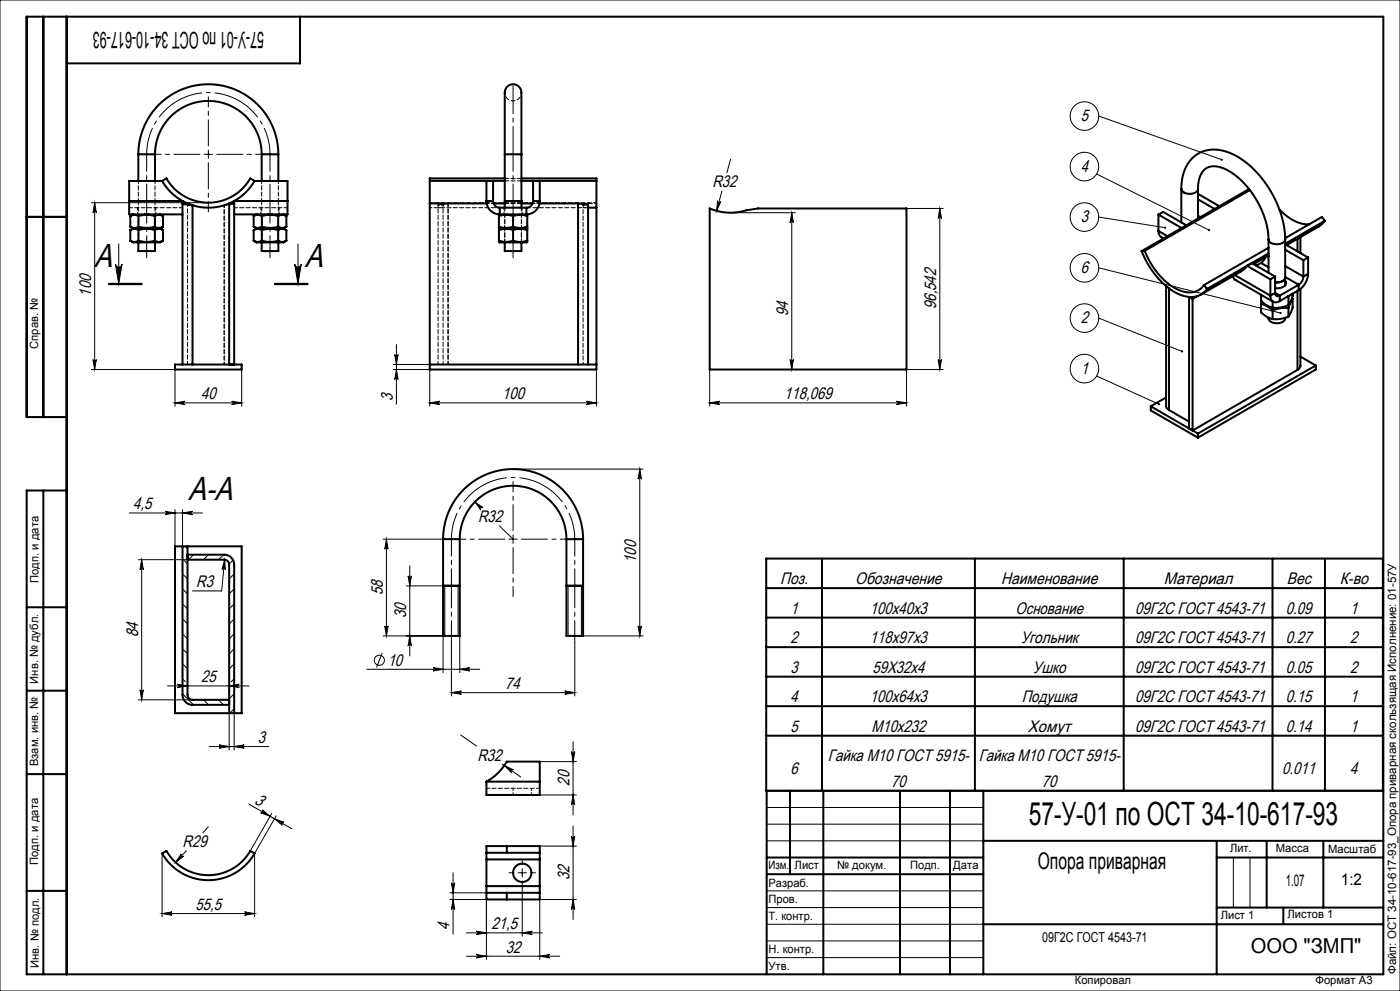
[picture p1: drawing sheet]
<svg xmlns="http://www.w3.org/2000/svg" width="420mm" height="297mm" viewBox="0 0 420 297" stroke-linecap="round" stroke-linejoin="round" font-family="sans-serif">
<g fill="none" stroke="#000" stroke-width=".3">
<path d="M0 0h420v297h-420zM329.6 34.8l36.9 13.1M61.3 46.2h2.5M62.5 45v2.5M216.6 57.2l-1.6 6M219.2 47.7l-1.1 4.1M329 52.1l33.7 16.8M27.4 60.7h35.1M28.4 60.7l.5 3a.5 .5 0 0 0-.5-.4 .5 .5 0 0 0-.5 .4zM28.4 60.7v50M34.6 79.1a1 1 0 0 0 1 1 1 1 0 0 0 1-1l-1 6zM35.6 73.1v12"/>
<path d="M88.4 79.1a1 1 0 0 0 1 1 1 1 0 0 0 1-1l-1 6zM89.4 73.1v12M215.3 60.2a.5 .5 0 0 0 .3 .6 .5 .5 0 0 0 .6-.4l-1.2 2.8zM219.2 63.7h19.3M237.5 63.7v47M237.5 63.7l.5 3a.5 .5 0 0 0-.5-.4 .5 .5 0 0 0-.5 .4zM271.9 62.5h11M281.9 62.5v48.2M281.9 62.5l.5 3a.5 .5 0 0 0-.5-.5 .5 .5 0 0 0-.5 .5zM329.6 65.1l19.9 3.1M32.6 85.3h10zM32.6 85.1h10"/>
<path d="M32.6 84.9h10M82.4 85.1h10M82.4 84.9h10M82.4 85.3h10M329.6 80.3l54.6 13.5M329.6 95.3l25 10M27.4 110.7h25.1v11M27.9 107.7a.5 .5 0 0 0 .5 .5 .5 .5 0 0 0 .5-.5l-.5 3zM72.5 110.7v11M117.9 110.7h11v11M117.9 109.2h11M118.4 106.2a.5 .5 0 0 0 .5 .5 .5 .5 0 0 0 .5-.5l-.5 3z"/>
<path d="M118.9 110.7l.5 3a.5 .5 0 0 0-.5-.4 .5 .5 0 0 0-.5 .4zM118.9 103.2v17.9M178.9 110.7v11M212.9 110.7v11M237 107.7a.5 .5 0 0 0 .5 .5 .5 .5 0 0 0 .5-.5l-.5 3zM281.4 107.7a.5 .5 0 0 0 .5 .5 .5 .5 0 0 0 .5-.5l-.5 3zM282.9 110.7h-11v11M329 112.7l18.7 8.5M52.5 120.7l3-.5a.5 .5 0 0 0-.5 .5 .5 .5 0 0 0 .5 .5zM52.5 120.7h20M69.5 120.2l3 .5-3 .5a.5 .5 0 0 0 .5-.5 .5 .5 0 0 0-.5-.5zM128.9 120.7h50"/>
<path d="M128.9 120.7l3-.5a.5 .5 0 0 0-.4 .5 .5 .5 0 0 0 .4 .5zM175.9 120.2l3 .5-3 .5a.5 .5 0 0 0 .5-.5 .5 .5 0 0 0-.5-.5zM212.9 120.7l3-.5a.5 .5 0 0 0-.5 .5 .5 .5 0 0 0 .5 .5zM212.9 120.7h59M268.9 120.2l3 .5-3 .5a.5 .5 0 0 0 .5-.5 .5 .5 0 0 0-.5-.5zM38.8 153.7h22M49.5 153.2l3 .5-3 .5a.5 .5 0 0 0 .5-.5 .5 .5 0 0 0-.5-.5zM52.5 152.7v11M54.8 153.7l3-.5a.5 .5 0 0 0-.5 .5 .5 .5 0 0 0 .5 .5zM54.8 152.7v11M142.5 150.4l2.5 1.8a.5 .5 0 0 0-.7 0 .5 .5 0 0 0 0 .7zM142.5 150.4l1.8 1.8"/>
<path d="M149.8 157.6l4.1 4M153.9 140.6h39M191.9 140.6l.5 3a.5 .5 0 0 0-.5-.5 .5 .5 0 0 0-.5 .5zM191.9 140.6v50M41.5 167.7h14.8M42.5 167.7l.5 3a.5 .5 0 0 0-.5-.4 .5 .5 0 0 0-.5 .4zM42.5 167.7v42M54.8 176.5l1.5 1.5M54.8 172l1.5 1.5M54.8 167.5l1.5 1.5M55.5 163.7l.8 .8M58.1 166.2l-1.5 1.5"/>
<path d="M62.6 166.2l-1.5 1.5M67 166.2l-1.5 1.5M67.4 167.7l.2 3.1a.5 .5 0 0 0-.4-.5 .5 .5 0 0 0-.6 .4zM67.4 167.7l-.9 9.4h-8.7M69.9 167.9l-1.2 1.1M70.3 172l-1.5 1.5M70.3 176.5l-1.5 1.5M114.9 161.6h18M115.9 161.6l.5 3a.5 .5 0 0 0-.5-.5 .5 .5 0 0 0-.5 .5zM115.9 161.6v29M121.9 175.6h11M122.4 172.6a.5 .5 0 0 0 .5 .5 .5 .5 0 0 0 .5-.5l-.5 3z"/>
<path d="M122.9 169.6v27M133.4 175.6v15M137.4 175.6v15M152.7 161.6h2.5M153.9 160.3v2.5M170.4 175.6v15M174.4 175.6v15M54.8 198.9l1.5 1.5M54.8 194.5l1.5 1.5M54.8 190l1.5 1.5M54.8 185.5l1.5 1.5M54.8 181l1.5 1.5"/>
<path d="M70.3 181l-1.5 1.5M70.3 185.5l-1.5 1.5M70.3 190l-1.5 1.5M70.3 194.5l-1.5 1.5M70.3 198.9l-1.5 1.5M114.7 195.7l-1.8 4.3M114.9 190.6h18v11M115.4 187.6a.5 .5 0 0 0 .5 .5 .5 .5 0 0 0 .5-.5l-.5 3zM122.9 190.6l.5 3a.5 .5 0 0 0-.5-.5 .5 .5 0 0 0-.5 .5zM135.4 192.6v16M137.9 190.6v11M172.4 192.6v16"/>
<path d="M174.9 190.6h18M191.4 187.6a.5 .5 0 0 0 .5 .5 .5 .5 0 0 0 .5-.5l-.5 3zM41.5 209.7h16.3M42 206.7a.5 .5 0 0 0 .5 .5 .5 .5 0 0 0 .5-.5l-.5 3zM50.3 205.6h24.5M53.3 205.1l3 .5-3 .5a.5 .5 0 0 0 .4-.5 .5 .5 0 0 0-.4-.5zM54.8 207.9l3.3 3.3M54.8 203.4l.8 .9M61.1 209.7l1.5 1.5M65.5 209.7l1.5 1.5M68.8 213.7v11M68.8 205.6l3-.5a.5 .5 0 0 0-.5 .5 .5 .5 0 0 0 .5 .5z"/>
<path d="M70.3 203.4l-.9 .9M70.3 207.9l-1.5 1.5M70.3 212.4l-1.4 1.3M70.3 213.7v11M110.1 200.6h33.8M129.9 200.1l3 .5-3 .5a.5 .5 0 0 0 .5-.5 .5 .5 0 0 0-.5-.5zM135.4 207.6l3-.5a.5 .5 0 0 0-.4 .5 .5 .5 0 0 0 .4 .5zM135.4 207.6h37M137.9 200.6l3-.5a.5 .5 0 0 0-.4 .5 .5 .5 0 0 0 .4 .5zM169.4 207.1l3 .5-3 .5a.5 .5 0 0 0 .5-.5 .5 .5 0 0 0-.5-.5zM62.8 223.7h17.8M65.8 223.2l3 .5-3 .5a.5 .5 0 0 0 .4-.5 .5 .5 0 0 0-.4-.5z"/>
<path d="M70.3 223.7l3-.5a.5 .5 0 0 0-.5 .5 .5 .5 0 0 0 .5 .5zM138.2 220.3l4.8 3.3M150.7 229l5.5 3.9M151.3 229.4l2.7 1.3a.5 .5 0 0 0-.6 .2 .5 .5 0 0 0 .1 .6zM161.9 228.3h11M161.9 238.3h11M171.4 225.3a.5 .5 0 0 0 .5 .4 .5 .5 0 0 0 .5-.4l-.5 3zM171.9 222.3v22M171.9 238.3l.5 3a.5 .5 0 0 0-.5-.5 .5 .5 0 0 0-.5 .5zM48.6 255.8v19M54.4 255.9a.5 .5 0 0 0 0 .7 .5 .5 0 0 0 .7 0l-2.4 1.9zM55.9 255l-3.2 3.5"/>
<path d="M62.5 247.8l-1.6 1.8M74.6 241l12.9 7.4M78.7 242.7l2.3 1.9-2.8-1a.5 .5 0 0 0 .6-.2 .5 .5 0 0 0-.1-.7zM81.5 243.8l-6.4 11.2M82.3 245.4l2.9 1a.5 .5 0 0 0-.7 .2 .5 .5 0 0 0 .2 .7zM82.8 244.5l-6.4 11.3v19M161.9 253.6h11M171.4 250.6a.5 .5 0 0 0 .5 .4 .5 .5 0 0 0 .5-.4l-.5 3zM171.9 247.6v28M230 242h65M230 247h65M230 252h65"/>
<path d="M370 257v15M375 257v15M48.6 273.8h27.8M48.6 273.8l3-.5a.5 .5 0 0 0-.4 .5 .5 .5 0 0 0 .4 .5zM73.4 273.3l3 .5-3 .5a.5 .5 0 0 0 .5-.5 .5 .5 0 0 0-.5-.5zM134.9 267.6h11v20M134.9 269.6h11M135.4 264.6a.5 .5 0 0 0 .5 .4 .5 .5 0 0 0 .5-.4l-.5 3zM135.9 261.6v18.4M135.9 269.6l.5 3a.5 .5 0 0 0-.5-.5 .5 .5 0 0 0-.5 .5zM139.9 279.6h22.8M142.9 279.1l3 .5-3 .5a.5 .5 0 0 0 .5-.5 .5 .5 0 0 0-.5-.5z"/>
<path d="M155.4 261.6h2.5M156.7 260.3v2.5M156.7 265.6v15M156.7 279.6l3-.5a.5 .5 0 0 0-.5 .5 .5 .5 0 0 0 .5 .5zM171.9 269.6l.5 3a.5 .5 0 0 0-.5-.5 .5 .5 0 0 0-.5 .5zM172.9 269.6h-11v18M230 267h65M230 272h65M230 277h65M139.9 286.6h28M142.9 286.1l3 .5-3 .5a.5 .5 0 0 0 .5-.5 .5 .5 0 0 0-.5-.5zM161.9 286.6l3-.5a.5 .5 0 0 0-.4 .5 .5 .5 0 0 0 .4 .5z"/>
<path d="M230 282h65M230 287h65"/>
<circle cx="325.3" cy="34.8" r="4.3"/>
<circle cx="325.3" cy="49.9" r="4.3"/>
<circle cx="325.3" cy="65.1" r="4.3"/>
<circle cx="325.3" cy="95.3" r="4.3"/>
<circle cx="325.3" cy="80.3" r="4.3"/>
<circle cx="325.3" cy="110.5" r="4.3"/>
<circle cx="113.8" cy="197.9" r="1.51"/>
</g>
<path d="M133 175.6h4.9M170 175.6h4.9" fill="none" stroke="#000" stroke-width=".6" stroke-linecap="butt"/>
<path d="M81 46.2a18.5 18.5 0 0 0-18.5-18.5 18.5 18.5 0 0 0-18.5 18.5M172.4 161.6a18.5 18.5 0 0 0-18.5-18.5 18.5 18.5 0 0 0-18.5 18.5" fill="none" stroke="#000" stroke-width=".3" stroke-dasharray="15.2 1.3 1.3 1.3" stroke-dashoffset="7.1" stroke-linecap="butt"/>
<g fill="none" stroke="#000" stroke-width=".6">
<path d="M13 5v120M20 5v287M90 5v14h-70M41.5 46.2a21 21 0 0 1 21-21 21 21 0 0 1 21 21M41.5 46.2h5M41.5 46.2v8M46.5 46.2a16 16 0 0 1 16-16 16 16 0 0 1 16 16M46.5 46.2v8M48.6 54.2l1.3-.7a14.5 14.5 0 0 0 25.2 0l1.3 .7a16 16 0 0 1-27.8 0zM48.6 54.2h-9.8v6M76.4 54.2h9.9v6M78.5 46.2h5"/>
<path d="M78.5 46.2v8M83.5 46.2v8M128.9 54.2v6.8M128.9 54.2h22.5M145.9 54.2v6M147.9 54.2v6M151.4 46.2v-12.2a25.5 25.5 0 0 1 .4-7.5 2.61 2.61 0 0 1 3.3-.9 2.61 2.61 0 0 1 1.3 3.1v17.5M151.4 46.2h5M151.4 46.2v16M151.4 53.5h-22.5v.7M156.4 54.2h22.5M156.4 46.2v16"/>
<path d="M156.4 53.5h22.5v.7M159.9 54.2v6M161.9 54.2v6M178.9 54.2v8M354.4 56.7a11.2 11.2 0 0 1 6.2-11.2 13.4 13.4 0 0 1 12.7 2.8 31.7 31.7 0 0 1 12.3 23.5M354.4 56.7a2.84 2.84 0 0 0 4.2 1l.6-.5 .2-.5M354.4 56.7v9.9M359.4 56.7a6.9 6.9 0 0 1 2.9-6.5 7.8 7.8 0 0 1 7.1 1.5 26.6 26.6 0 0 1 11.2 20.1M359.4 56.7v8.8M359.4 59.7l5 2.9M359.4 58.1l6.4 3.7M374.7 56.7l-32.2 18.6"/>
<path d="M375 57l-31.6 18.2M8 65h12M38.8 60.2v4h16M38.8 60.2h16M39.1 68.9a2.17 2.17 0 0 1 2.4 0M39.1 72.1a2.17 2.17 0 0 0 2.4 0M39.1 72.1l.9 .5h8l.9-.5M39.1 64.7a2.17 2.17 0 0 1 2.4 0M39.1 67.9a2.17 2.17 0 0 0 2.4 0M39.1 67.9l.9 .5M39.1 64.7v3.2M39.1 68.9v3.2"/>
<path d="M40 68.4h8M40 68.4l-.9 .5M40 64.2l-.9 .5M41.5 72.6v2.6h5v-2.6M41.5 68.9a8.2 8.2 0 0 1 5 0M41.5 72.1a8.2 8.2 0 0 0 5 0M41.5 64.7a8.2 8.2 0 0 1 5 0M41.5 67.9a8.2 8.2 0 0 0 5 0M41.5 64.7v3.2M41.5 68.9v3.2M46.5 68.9a2.17 2.17 0 0 1 2.4 0M46.5 72.1a2.17 2.17 0 0 0 2.4 0"/>
<path d="M46.5 64.7a2.17 2.17 0 0 1 2.4 0M46.5 67.9a2.17 2.17 0 0 0 2.4 0M46.5 64.7v3.2M46.5 68.9v3.2M48 68.4l.9 .5M48 64.2l.9 .5M48.9 67.9l-.9 .5M48.9 64.7v3.2M48.9 68.9v3.2M54.8 60.2v.8M54.8 61l3 .5M54.8 61h1.5l1.5 .5"/>
<path d="M54.8 60.2h.1M54.8 61v48.2M57.8 61.5v47.7M70.3 60.2v.8M70.3 60.2h16M70.3 60.2h.1M70.3 61v48.2M70.3 61h-1.5v48.2M76.1 72.1l.9 .5h8l.9-.5M76.1 72.1a2.17 2.17 0 0 0 2.4 0M76.1 68.9a2.17 2.17 0 0 1 2.4 0M76.1 67.9a2.17 2.17 0 0 0 2.4 0"/>
<path d="M76.1 64.7a2.17 2.17 0 0 1 2.4 0M76.1 67.9l.9 .5M76.1 64.7v3.2M76.1 68.9v3.2M77 68.4h8M77 68.4l-.9 .5M77 64.2l-.9 .5M78.5 72.6v2.6h5v-2.6M78.5 72.1a8.2 8.2 0 0 0 5 0M78.5 68.9a8.2 8.2 0 0 1 5 0M78.5 67.9a8.2 8.2 0 0 0 5 0M78.5 64.7a8.2 8.2 0 0 1 5 0"/>
<path d="M78.5 64.7v3.2M78.5 68.9v3.2M83.5 72.1a2.17 2.17 0 0 0 2.4 0M83.5 68.9a2.17 2.17 0 0 1 2.4 0M83.5 64.7a2.17 2.17 0 0 1 2.4 0M83.5 67.9a2.17 2.17 0 0 0 2.4 0M83.5 64.7v3.2M83.5 68.9v3.2M85 68.4l.9 .5M85 64.2l.9 .5M85.9 67.9l-.9 .5M85.9 64.7v3.2"/>
<path d="M85.9 68.9v3.2M86.3 60.2v4h-16M128.9 61v49.7h50v-48.5M128.9 61h17.1M145.9 60.2a4 4 0 0 0 4 4M145.9 60.2h2M147.9 60.2a2 2 0 0 0 2 2M148.1 61h3.3M149.7 68.9a6.1 6.1 0 0 1 4.2 0M149.7 72.1a6.1 6.1 0 0 0 4.2 0M149.7 72.1a.58 .58 0 0 0 .3 .6 .58 .58 0 0 0 .6-.1h6.6a.59 .59 0 0 0 .7 .1 .59 .59 0 0 0 .3-.6M149.7 68.6v.3"/>
<path d="M149.7 67.9l.2 .5M149.7 67.9a6.1 6.1 0 0 0 4.2 0M149.7 64.7a6.1 6.1 0 0 1 4.2 0M149.7 64.4v.3M149.7 64.7v3.2M149.7 68.9v3.2M149.9 68.4h8.1M149.9 64.2h.1M149.9 68.4l-.2 .2M149.9 64.2l-.2 .2M149.9 64.2h8M149.9 62.2h8"/>
<path d="M149.9 62.2v2M151.4 60.2h5zM151.4 72.6v2.6h5v-2.6M153.9 72.1a6.1 6.1 0 0 0 4.3 0M153.9 68.9a6.1 6.1 0 0 1 4.3 0M153.9 67.9a6.1 6.1 0 0 0 4.3 0M153.9 64.7a6.1 6.1 0 0 1 4.3 0M153.9 64.7v3.2M153.9 68.9v3.2M156.4 61h3.4M157.9 64.2h.1M157.9 62.2v2"/>
<path d="M158 68.4l.2 .2M158 64.2l.2 .2M158.2 68.6v.3M158.2 67.9l-.2 .5M158.2 64.4v.3M158.2 64.7v3.2M158.2 68.9v3.2M159.9 60.2a2 2 0 0 1-2 2M159.9 60.2h2M161.9 61h11.5M161.9 60.2a4 4 0 0 1-4 4M173.4 61l3 .5v47.7"/>
<path d="M173.4 61v48.2M176.4 62.2h2.5M212.9 62.5a16 16 0 0 0 11 .5l3.5-.5h44.5v48.2h-59zM342.5 75.3a23.1 23.1 0 0 0 11.8 13.1 6.3 6.3 0 0 0 7.8-1.8M343.4 75.2a20.4 20.4 0 0 0 11.2 12.1 5.6 5.6 0 0 0 6.6-1.9M343.4 75.2l-.9 .1M347.5 69.2l.4 1.4 1.2 .9M347.5 64.3l7 4M347.5 64.3v4.9M347.5 64.3l1.4-.8 7 4M347.5 69.2l2.7 1.6M359.4 64.6l.7 .5"/>
<path d="M375.5 78.8l7 4.1M378.3 78.8l-1.4 .8M378.3 78.8l2.3 1.3M379.6 77.2l-.5 .9-.8 .7M380.3 76.7l.3 .2M380.6 76.6l-4.5 2.6M380.6 71.8v10M380.6 75.9l-18.5 10.7M380.6 74.3l-19.4 11.1M383.8 62.7a12.2 12.2 0 0 0 9 4.5M385.6 71.8a2.9 2.9 0 0 1-4.3 1l-.6-.5-.1-.5M385.6 71.8v13.7"/>
<path d="M385.6 74.8l5.4 3.2M385.6 73.2l6.8 4M385.6 79.7l5.4 3.2M389.2 71.6v3.7M390.1 71.1v4.7M391 78v4.9M392.4 77.2l-1.4 .8M392.4 77.2v4.9M397.5 66.2l-1.8 1.7-9.7 5.5M397.5 66.2l-11.9 6.8M397.5 66.2l-1-1.2-10.9 6.4M349.8 85.7v36l.3 .6 .6 .6"/>
<path d="M350.7 86.4v36.5M357.8 89.6v39.4l31.4-18.1M357.8 89.6l-1.1-.6v39.4M359.3 88.7l-1.5 .9M361.2 85.4l.9 1.2M369.9 82.7l.7 1.2 11.3 6.5M370.4 82.4l10.7 6.2M378.3 91l1.3 .5 2.2 1.5M378.3 91v2.6l1.3 1.1 2.2 .9M378.3 88.3v1.9l1.3 1.1 2.2 .9M378.5 90.4l-.2 .6M380.6 95.2a1.67 1.67 0 0 0 1.9 1.6 2.54 2.54 0 0 0 3.1-1.4v-.2"/>
<path d="M381.1 83.7l-7-4-1.8 1.6-12 7M381.1 88.6a1.73 1.73 0 0 0 .8 1.8 1.73 1.73 0 0 0 2-.2M381.1 83.7v4.9M381.8 90.3v1.9M381.8 93v2.6M382.5 87.8a.86 .86 0 0 0 .4 .9 .86 .86 0 0 0 1-.1M382.5 84.6a2.62 2.62 0 0 0 3.1-1.4 2.33 2.33 0 0 1-3.1 1.4zM382.5 82.9l-1.4 .8M382.5 82.9v4.9M382.5 87.8l-1.4 .8M382.5 87.8l1.4 .8M383.9 88.6v1.6"/>
<path d="M385.6 84.2a1.36 1.36 0 0 1-1.3 2l-1.8 .2M385.6 83l4 2.3M386.3 88.9h.2M386.5 92.3a9.6 9.6 0 0 0-4.7 .7M386.5 94.9a9.5 9.5 0 0 1-4.7 .7M386.5 91.5a9.5 9.5 0 0 1-4.7 .7M386.5 88.9v2.6M386.5 92.3v2.6M386.6 88.7l-.1 .2M387.6 89.4l.2 .2M387.8 89.6l-1.3 2.7M387.8 89.6a7.2 7.2 0 0 1-1.3 5.3"/>
<path d="M387.8 88l-.3 1.7-1 1.8M389.2 87.2v23.7M389.6 85.3l-5.7 3.3M389.6 85.3v1.7M389.6 87l-5.7 3.2M390.1 86.6v23l-.2 .7-.7 .6M391 82.9a3.1 3.1 0 0 1-1.4 2.4M392.4 82.1a6.2 6.2 0 0 1-2.8 4.9M392.4 82.1l-1.4 .8M52.5 109.2h20v1.5h-20zM128.9 109.2h50M349.8 119.1l-4.6 2.7"/>
<path d="M390.1 106.9l4.6 2.6M394.7 109.5l-35.3 20.4M394.7 109.5v1.3l-35.3 20.4M20 125h-12v-120h407v287h-407v-145h12M345.2 121.8v1.2l14.2 8.2M345.2 121.8l14.2 8.1M350.7 122.9l6 3.5M359.4 129.9v1.3M13 147v145M52.5 163.7h20v50h-20zM54.8 163.7v44.5a3 3 0 0 0 3 3h11M56.3 163.7v44.5a1.5 1.5 0 0 0 1.5 1.5h11"/>
<path d="M56.3 167.7h11a1.5 1.5 0 0 1 1.5 1.5v44.5M56.3 166.2h11a3 3 0 0 1 3 3v44.5M132.9 175.6h.1M132.9 161.6a21 21 0 0 1 21-21 21 21 0 0 1 21 21M132.9 175.6h5zM132.9 161.6v29h5v-29M132.9 161.6h5M137.9 161.6a16 16 0 0 1 16-16 16 16 0 0 1 16 16M169.9 175.6h.1M169.9 175.6h5zM169.9 161.6v29h5v-29M169.9 161.6h5"/>
<path d="M229.9 176.3h185M246.6 167.4v69.6M292.5 167.4v69.6M337.1 167.4v69.6M381.7 167.4v69.6M397.5 167.4v69.6M8 182h12M229.9 185.1h185M229.9 193.9h185M8 207h12M229.9 202.8h185M229.9 211.6h185"/>
<path d="M8 232h12M145.9 234.3v4h16v-4M145.9 234.3a16 16 0 0 0 6.1-6h9.9v6M145.9 234.3h.1M145.9 234.3h16M229.9 220.5h185M230 237v55M237 237v25M247 237v55M270 237v55M285 237v55M295 237v55"/>
<path d="M415 237h-185.1v-69.6h185v69.6M48.6 255.8l1.3-.8a14.5 14.5 0 0 0 25.2 0l1.3 .8a16 16 0 0 1-27.8 0zM145.9 255.6h6.1M145.9 255.6v2M145.9 257.6v8M145.9 257.6h16M152 253.6h-6.1v2M152 253.6h9.9v2M152 253.6v2M152 255.6h9.9M161.9 255.6v2M161.9 257.6v8"/>
<path d="M230 257h65M295 252h120M365 252v40M365 257h50M380 252v20M397 252v20M8 267h12M145.9 267.6v2h6.1M145.9 267.6h6.1M145.9 265.6v2M145.9 265.6h16M152 267.6v2"/>
<path d="M152 267.6h9.9M161.9 265.6v2M161.9 267.6v2h-9.9M230 262h65M295 277h120M365 272h50M385 272v5"/>
<circle cx="156.7" cy="261.6" r="2.75"/>
</g>
<path d="M60 46.2h-14.7M62.5 43.7v-14.7M62.5 48.7v14.8M65 46.2h14.8M153.9 159.1v-14.8M151.4 161.6h-14.7M153.9 164.1v14.7M156.4 161.6h14.8" fill="none" stroke="#000" stroke-width=".3" stroke-dasharray="15.2 1.3 1.3 1.3" stroke-dashoffset="7.4"/>
<path d="M156.7 259.1v-1.5M154.2 261.6h-1.5M156.7 264.1v1.5M159.2 261.6h1.5" fill="none" stroke="#000" stroke-width=".3" stroke-dasharray="15.2 1.3 1.3 1.3"/>
<path d="M44 46.2v14M81 46.2v14M153.9 46.2v14M135.4 161.6v14M172.4 161.6v14" fill="none" stroke="#000" stroke-width=".3" stroke-dasharray="15.2 1.3 1.3 1.3" stroke-dashoffset="10.1"/>
<path d="M153.9 46.2v-20.5" fill="none" stroke="#000" stroke-width=".3" stroke-dasharray="15.2 1.3 1.3 1.3" stroke-dashoffset="6.9"/>
<path d="M44 77.2v-17M81 77.2v-17M153.9 77.2v-17M135.4 192.6v-17M172.4 192.6v-17" fill="none" stroke="#000" stroke-width=".3" stroke-dasharray="15.2 1.3 1.3 1.3" stroke-dashoffset="8.6"/>
<g fill="#000">
<path d="M366.3 47.6v.5h.5l.1-.1-.4-.1 .4 .1-.1-.3zM362.5 68.7v.5h.4l-.2-.3 .3 .2-.1-.4zM349.3 68v.5h.4l.1-.2-.3-.1 .3 .1v-.3zM383.9 93.6v.4h.5l.1-.1-.3-.1 .3 .1-.1-.3zM354.4 105.1v.5l.5-.1-.3-.2 .3 .1-.1-.3zM347.5 120.9v.5h.5l-.3-.2 .3 .1-.1-.4z"/>
<path d="M88.4 79.1a1 1 0 0 0 1 1 1 1 0 0 0 1-1l-1 6zM34.6 79.1a1 1 0 0 0 1 1 1 1 0 0 0 1-1l-1 6z"/>
<path d="M27.9 107.7a.5 .5 0 0 0 .5 .5 .5 .5 0 0 0 .5-.5l-.5 3zM28.4 60.7l.5 3a.5 .5 0 0 0-.5-.4 .5 .5 0 0 0-.5 .4zM122.9 190.6l.5 3a.5 .5 0 0 0-.5-.5 .5 .5 0 0 0-.5 .5zM122.4 172.6a.5 .5 0 0 0 .5 .5 .5 .5 0 0 0 .5-.5l-.5 3zM115.4 187.6a.5 .5 0 0 0 .5 .5 .5 .5 0 0 0 .5-.5l-.5 3zM115.9 161.6l.5 3a.5 .5 0 0 0-.5-.5 .5 .5 0 0 0-.5 .5zM191.4 187.6a.5 .5 0 0 0 .5 .5 .5 .5 0 0 0 .5-.5l-.5 3zM191.9 140.6l.5 3a.5 .5 0 0 0-.5-.5 .5 .5 0 0 0-.5 .5zM171.9 269.6l.5 3a.5 .5 0 0 0-.5-.5 .5 .5 0 0 0-.5 .5zM171.4 250.6a.5 .5 0 0 0 .5 .4 .5 .5 0 0 0 .5-.4l-.5 3zM135.9 269.6l.5 3a.5 .5 0 0 0-.5-.5 .5 .5 0 0 0-.5 .5zM135.4 264.6a.5 .5 0 0 0 .5 .4 .5 .5 0 0 0 .5-.4l-.5 3z"/>
<path d="M118.4 106.2a.5 .5 0 0 0 .5 .5 .5 .5 0 0 0 .5-.5l-.5 3zM118.9 110.7l.5 3a.5 .5 0 0 0-.5-.4 .5 .5 0 0 0-.5 .4zM281.9 62.5l.5 3a.5 .5 0 0 0-.5-.5 .5 .5 0 0 0-.5 .5zM281.4 107.7a.5 .5 0 0 0 .5 .5 .5 .5 0 0 0 .5-.5l-.5 3zM237.5 63.7l.5 3a.5 .5 0 0 0-.5-.4 .5 .5 0 0 0-.5 .4zM237 107.7a.5 .5 0 0 0 .5 .5 .5 .5 0 0 0 .5-.5l-.5 3zM171.4 225.3a.5 .5 0 0 0 .5 .4 .5 .5 0 0 0 .5-.4l-.5 3zM171.9 238.3l.5 3a.5 .5 0 0 0-.5-.5 .5 .5 0 0 0-.5 .5z"/>
<path d="M52.5 120.7l3-.5a.5 .5 0 0 0-.5 .5 .5 .5 0 0 0 .5 .5zM69.5 120.2l3 .5-3 .5a.5 .5 0 0 0 .5-.5 .5 .5 0 0 0-.5-.5zM128.9 120.7l3-.5a.5 .5 0 0 0-.4 .5 .5 .5 0 0 0 .4 .5zM175.9 120.2l3 .5-3 .5a.5 .5 0 0 0 .5-.5 .5 .5 0 0 0-.5-.5zM67.4 167.7l-.8 3a.5 .5 0 0 1 .6-.4 .5 .5 0 0 1 .4 .5zM215.3 60.2l-.3 3 1.2-2.8a.5 .5 0 0 1-.6 .4 .5 .5 0 0 1-.3-.6zM142.5 150.4l1.8 2.5a.5 .5 0 0 1 0-.7 .5 .5 0 0 1 .7 0zM135.4 207.6l3-.5a.5 .5 0 0 0-.4 .5 .5 .5 0 0 0 .4 .5zM169.4 207.1l3 .5-3 .5a.5 .5 0 0 0 .5-.5 .5 .5 0 0 0-.5-.5zM129.9 200.1l3 .5-3 .5a.5 .5 0 0 0 .5-.5 .5 .5 0 0 0-.5-.5zM137.9 200.6l3-.5a.5 .5 0 0 0-.4 .5 .5 .5 0 0 0 .4 .5zM54.4 255.9l-1.7 2.6 2.4-1.9a.5 .5 0 0 1-.7 0 .5 .5 0 0 1 0-.7zM151.3 229.4l2.2 2.1a.5 .5 0 0 1-.1-.6 .5 .5 0 0 1 .6-.2z"/>
<path d="M54.8 153.7l3-.5a.5 .5 0 0 0-.5 .5 .5 .5 0 0 0 .5 .5zM49.5 153.2l3 .5-3 .5a.5 .5 0 0 0 .5-.5 .5 .5 0 0 0-.5-.5zM268.9 120.2l3 .5-3 .5a.5 .5 0 0 0 .5-.5 .5 .5 0 0 0-.5-.5zM212.9 120.7l3-.5a.5 .5 0 0 0-.5 .5 .5 .5 0 0 0 .5 .5z"/>
<path d="M42.5 167.7l.5 3a.5 .5 0 0 0-.5-.4 .5 .5 0 0 0-.5 .4zM42 206.7a.5 .5 0 0 0 .5 .5 .5 .5 0 0 0 .5-.5l-.5 3z"/>
<path d="M53.3 205.1l3 .5-3 .5a.5 .5 0 0 0 .4-.5 .5 .5 0 0 0-.4-.5zM68.8 205.6l3-.5a.5 .5 0 0 0-.5 .5 .5 .5 0 0 0 .5 .5z"/>
<path d="M70.3 223.7l3-.5a.5 .5 0 0 0-.5 .5 .5 .5 0 0 0 .5 .5zM65.8 223.2l3 .5-3 .5a.5 .5 0 0 0 .4-.5 .5 .5 0 0 0-.4-.5z"/>
<path d="M82.3 245.4l2.9 1a.5 .5 0 0 0-.7 .2 .5 .5 0 0 0 .2 .7zM78.7 242.7l2.3 1.9-2.8-1a.5 .5 0 0 0 .6-.2 .5 .5 0 0 0-.1-.7z"/>
<path d="M73.4 273.3l3 .5-3 .5a.5 .5 0 0 0 .5-.5 .5 .5 0 0 0-.5-.5zM48.6 273.8l3-.5a.5 .5 0 0 0-.4 .5 .5 .5 0 0 0 .4 .5zM156.7 279.6l3-.5a.5 .5 0 0 0-.5 .5 .5 .5 0 0 0 .5 .5zM142.9 279.1l3 .5-3 .5a.5 .5 0 0 0 .5-.5 .5 .5 0 0 0-.5-.5z"/>
<path d="M161.9 286.6l3-.5a.5 .5 0 0 0-.4 .5 .5 .5 0 0 0 .4 .5zM142.9 286.1l3 .5-3 .5a.5 .5 0 0 0 .5-.5 .5 .5 0 0 0-.5-.5z"/>
</g>
<g fill="none" stroke="#000" stroke-width=".3" stroke-dasharray="1.3 .6" stroke-dashoffset=".3">
<path d="M38.8 60.2h16M41.5 60.2h2.5M44 60.2h2.5M54.8 62.2h-16M54.8 60.2h-8.3M70.3 60.2h16M78.5 60.2h-8.2M81 60.2h-2.5M83.5 60.2h-2.5M86.3 62.2h-16M131.4 61v48.2M132.9 61v48.2"/>
<path d="M134.4 61v48.2M56.3 109.2v-48.2M134.4 109.2v-48.2M173.4 109.2v-48.2M161.9 236.3h-16"/>
</g>
<g fill="none" stroke="#000" stroke-width=".3" stroke-dasharray="1.3 .6">
<path d="M46.5 46.2h-5M78.5 46.2h5M156.4 54.2h-5M156.4 53.5h-5M156.4 46.2h-5M46.5 60.2h-5M70.3 61l-3 .5M83.5 60.2h-5M134.4 61l-3 .5M156.4 61h-5M157.9 62.2h18.5M174.9 61.5v-.5"/>
<path d="M176.4 61.5v-.5"/>
</g>
<g fill="none" stroke="#000" stroke-width=".3" stroke-dasharray="1.3 .6" stroke-dashoffset=".6">
<path d="M41.3 62.2v2M46.8 64.2v-2M57.8 61.5v47.7M67.3 61.5v47.7M78.3 62.2v2M83.8 64.2v-2M128.9 62.2h21M145.9 60.2h2M147.9 60.2h-2M148.1 61h-2.1M149.9 62.2v2M151.2 62.2v2"/>
<path d="M156.7 64.2v-2M157.9 62.2v2M159.9 60.2h2M161.9 61h-2.1M161.9 60.2h-2M174.9 61.5v47.7M153.9 236.3v2M159.4 238.3v-2"/>
</g>
<g fill="none" stroke="#000" stroke-width=".3" stroke-dasharray="1.3 .6" stroke-dashoffset=".4">
<path d="M41.5 68.4v4.2M41.5 64.2v4.2M46.5 72.6v-4.2M46.5 68.4v-4.2M78.5 68.4v4.2M78.5 64.2v4.2M83.5 72.6v-4.2M83.5 68.4v-4.2M128.9 60.7h50M151.4 68.4v4.2M151.4 64.2v4.2M156.4 72.6v-4.2"/>
<path d="M156.4 68.4v-4.2"/>
</g>
<path d="M156.4 27.7a2.5 2.5 0 0 1-2.5 2.5 2.5 2.5 0 0 1-2.5-2.5M41.5 54.2v6M78.5 54.2v6M46.5 60.2v-6M83.5 60.2v-6" fill="none" stroke="#000" stroke-width=".3" stroke-dasharray="1.3 .6" stroke-dashoffset=".5"/>
<path d="M41.5 60.2v12.4M46.5 72.6v-12.4M78.5 60.2v12.4M83.5 72.6v-12.4" fill="none" stroke="#000" stroke-width=".3" stroke-dasharray="1.3 .6" stroke-dashoffset=".1"/>
<path d="M41.5 60.2h-2.7M86.3 60.2h-2.8M151.4 62.2v10.4M156.4 72.6v-10.4" fill="none" stroke="#000" stroke-width=".3" stroke-dasharray="1.3 .6" stroke-dashoffset=".2"/>
<path d="M131.4 62.2h1.5M132.9 61.5h-1.5M134.4 61l-1.5 .5M173.4 61l1.5 .5M174.9 61.5h1.5M174.9 62.2h1.5M176.4 61h-1.5" fill="none" stroke="#000" stroke-width=".3" stroke-dasharray="1.3 .6" stroke-dashoffset=".8"/>
<path d="M173.4 61h5.5" fill="none" stroke="#000" stroke-width=".3" stroke-dasharray="1.3 .6" stroke-dashoffset=".7"/>
<g font-size="10">
<text x="28.3" y="80">A</text>
<text x="91.5" y="80">A</text>
<text x="56.5" y="149.8">A-A</text>
</g>
<text font-size="9.6" x="308.6" y="247.3">57-У-01 по ОСТ 34-10-617-93</text>
<g font-size="6.9">
<text x="79.3" y="9.6" transform="rotate(-180 79.3 9.6)">57-У-01 по ОСТ 34-10-617-93</text>
<text x="311.3" y="260.4">Опора приварная</text>
</g>
<text font-size="6.2" x="375.2" y="285.5">ООО &quot;ЗМП&quot;</text>
<g font-size="5">
<text x="324.2" y="36.4">5</text>
<text x="324.2" y="51.5">4</text>
<text x="213.7" y="56.1">R32</text>
<text x="324.2" y="66.6">3</text>
<text x="324.2" y="81.9">6</text>
<text x="27.3" y="88.9" transform="rotate(-90 27.3 88.9)">100</text>
<text x="236.5" y="94.8" transform="rotate(-90 236.5 94.8)">94</text>
<text x="280.9" y="92.6" transform="rotate(-90 280.9 92.6)">96,542</text>
<text x="324.2" y="96.9">2</text>
<text x="324.2" y="112.1">1</text>
<text x="60.3" y="119.7">40</text>
<text x="150.6" y="119.7">100</text>
<text x="235.3" y="119.7">118,069</text>
<text x="117.8" y="120" transform="rotate(-90 117.8 120)">3</text>
<text x="39.9" y="152.7">4,5</text>
<text x="143.4" y="156.5">R32</text>
<text x="190.8" y="168.8" transform="rotate(-90 190.8 168.8)">100</text>
<text x="58.9" y="176">R3</text>
<text x="114.8" y="178.3" transform="rotate(-90 114.8 178.3)">58</text>
<text x="234.1" y="175.1">Поз.</text>
<text x="256.6" y="175.1">Обозначение</text>
<text x="300.3" y="175.1">Наименование</text>
<text x="349.1" y="175.1">Материал</text>
<text x="386" y="175.1">Вес</text>
<text x="401.9" y="175.1">К-во</text>
<text x="121.8" y="185.3" transform="rotate(-90 121.8 185.3)">30</text>
<text x="237.1" y="183.9">1</text>
<text x="261" y="183.9">100x40x3</text>
<text x="304.7" y="183.9">Основание</text>
<text x="340.5" y="183.9">09Г2С ГОСТ 4543-71</text>
<text x="385.8" y="183.9">0.09</text>
<text x="405.1" y="183.9">1</text>
<text x="41.4" y="190.9" transform="rotate(-90 41.4 190.9)">84</text>
<text x="237.1" y="192.7">2</text>
<text x="261" y="192.7">118х97х3</text>
<text x="306.2" y="192.7">Угольник</text>
<text x="340.5" y="192.7">09Г2С ГОСТ 4543-71</text>
<text x="385.8" y="192.7">0.27</text>
<text x="405.1" y="192.7">2</text>
<text x="116.3" y="199.5">10</text>
<text x="237.1" y="201.6">3</text>
<text x="261.8" y="201.6">59Х32х4</text>
<text x="309.9" y="201.6">Ушко</text>
<text x="340.5" y="201.6">09Г2С ГОСТ 4543-71</text>
<text x="385.8" y="201.6">0.05</text>
<text x="405.1" y="201.6">2</text>
<text x="60.3" y="204.5">25</text>
<text x="151.6" y="206.5">74</text>
<text x="237.1" y="210.4">4</text>
<text x="261" y="210.4">100х64х3</text>
<text x="306.5" y="210.4">Подушка</text>
<text x="340.5" y="210.4">09Г2С ГОСТ 4543-71</text>
<text x="385.8" y="210.4">0.15</text>
<text x="405.1" y="210.4">1</text>
<text x="237.1" y="219.3">5</text>
<text x="261.4" y="219.3">М10х232</text>
<text x="308.4" y="219.3">Хомут</text>
<text x="340.5" y="219.3">09Г2С ГОСТ 4543-71</text>
<text x="385.8" y="219.3">0.14</text>
<text x="405.1" y="219.3">1</text>
<text x="77.3" y="222.7">3</text>
<text x="143.2" y="227.9">R32</text>
<text x="237.1" y="232">6</text>
<text x="248.4" y="228.1">Гайка M10 ГОСТ 5915-</text>
<text x="293.6" y="228.1">Гайка M10 ГОСТ 5915-</text>
<text x="384.7" y="232">0.011</text>
<text x="405.1" y="232">4</text>
<text x="170.8" y="235.4" transform="rotate(-90 170.8 235.4)">20</text>
<text x="267.3" y="235.8">70</text>
<text x="312.6" y="235.8">70</text>
<text x="76.1" y="240.6" transform="rotate(30 76.1 240.6)">3</text>
<text x="54.8" y="253.9">R29</text>
<text x="170.8" y="263.8" transform="rotate(-90 170.8 263.8)">32</text>
<text x="58.7" y="272.7">55,5</text>
<text x="134.8" y="278.9" transform="rotate(-90 134.8 278.9)">4</text>
<text x="147.5" y="278.5">21,5</text>
<text x="151.7" y="285.5">32</text>
</g>
<g font-size="4.8">
<text x="385.7" y="265.7">1.07</text>
<text x="402.3" y="265.3">1:2</text>
</g>
<text font-size="4.1" x="312.7" y="282.2">09Г2С ГОСТ 4543-71</text>
<text font-size="3.5" x="418.8" y="291.9" transform="rotate(-90 418.8 291.9)">Файл: ОСТ 34-10-617-93_Опора приварная скользящая Исполнение: 01-57У</text>
<g font-size="3.4">
<text x="11.5" y="104.5" transform="rotate(-90 11.5 104.5)">Справ. №</text>
<text x="11.6" y="174.7" transform="rotate(-90 11.6 174.7)">Подп. и дата</text>
<text x="11.4" y="204.9" transform="rotate(-90 11.4 204.9)">Инв. № дубл.</text>
<text x="11.4" y="229.6" transform="rotate(-90 11.4 229.6)">Взам. инв. №</text>
<text x="369" y="255.5">Лит.</text>
<text x="382.8" y="255.5">Масса</text>
<text x="398.4" y="255.6">Масштаб</text>
<text x="11.4" y="259.2" transform="rotate(-90 11.4 259.2)">Подп. и дата</text>
<text x="230.5" y="260.5">Изм.</text>
<text x="238.4" y="260.4">Лист</text>
<text x="251.1" y="260.4">№ докум.</text>
<text x="273" y="260.4">Подп.</text>
<text x="286" y="260.4">Дата</text>
<text x="230.5" y="265.7">Разраб.</text>
<text x="230.5" y="275.7">Т. контр.</text>
<text x="230.6" y="270.7">Пров.</text>
<text x="366.2" y="275.3">Лист 1</text>
<text x="386.3" y="275.2">Листов 1</text>
<text x="230.6" y="285.7">Н. контр.</text>
<text x="11.6" y="290" transform="rotate(-90 11.6 290)">Инв. № подл.</text>
<text x="230.6" y="290.7">Утв.</text>
<text x="322.5" y="295">Копировал</text>
<text x="394.6" y="295">Формат А3</text>
</g>
</svg>
